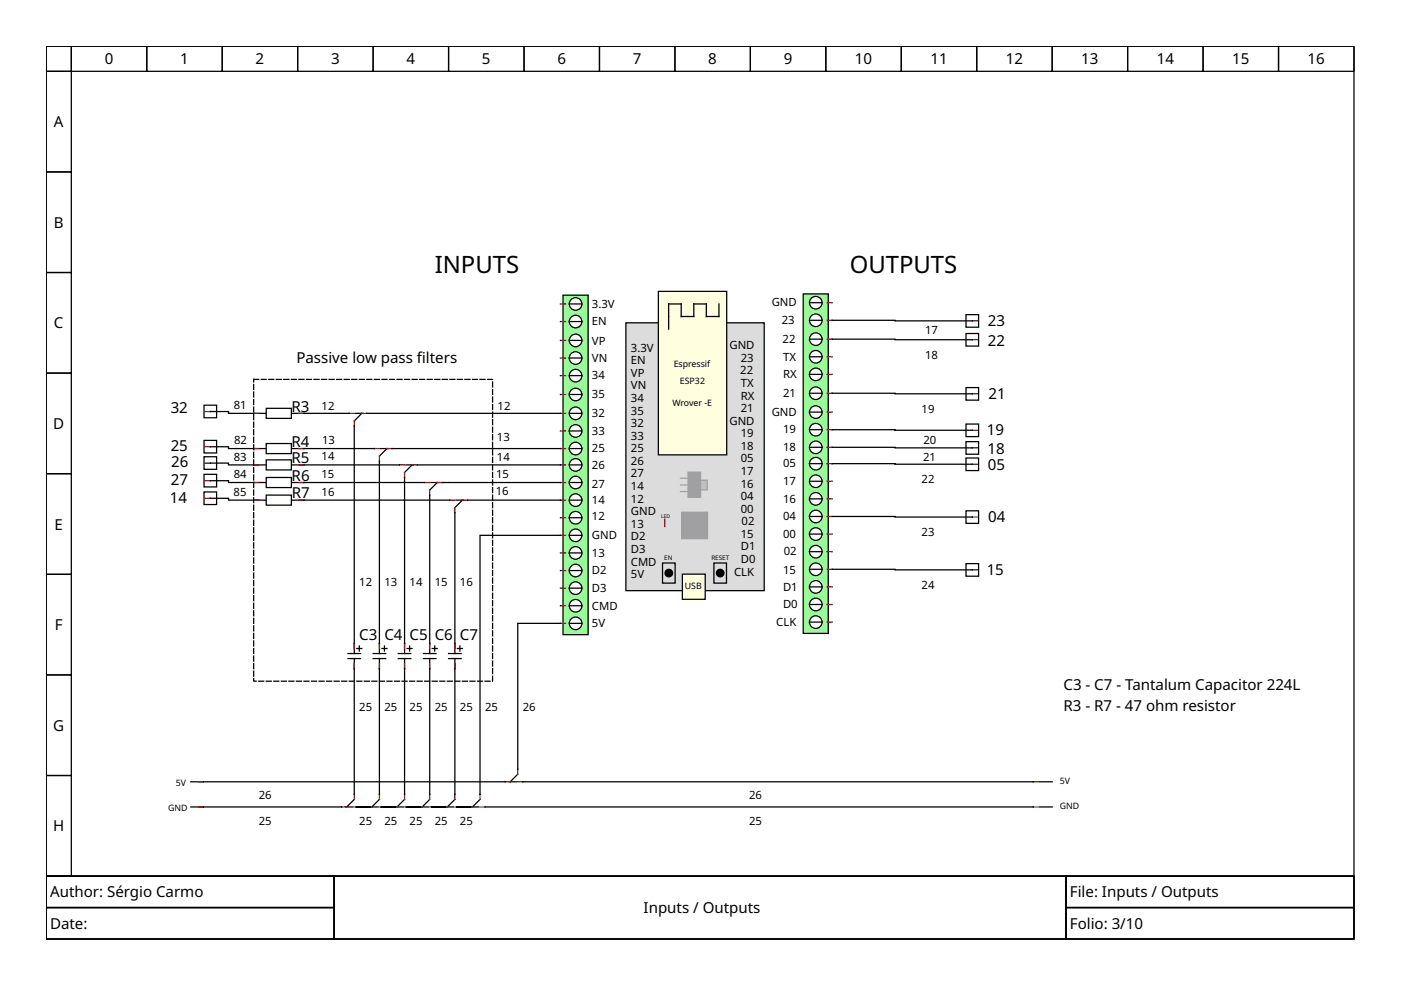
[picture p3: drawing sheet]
<svg xmlns="http://www.w3.org/2000/svg" width="297mm" height="210mm" viewBox="0 0 297 210" stroke-linecap="round" stroke-linejoin="round" font-family="sans-serif">
<g fill="none" stroke="#000" stroke-width=".27">
<path d="M9.8 9.8h277.3v176h-277.3zM9.8 9.8h5.3v5.3h-5.3zM9.8 15.1h5.3v21.4h-5.3zM15.1 9.8h16v5.3h-16zM31.1 9.8h16v5.3h-16zM47.1 9.8h16v5.3h-16zM63.1 9.8h16v5.3h-16zM79.1 9.8h16v5.3h-16zM95.1 9.8h16v5.3h-16zM111.1 9.8h16v5.3h-16zM127.1 9.8h16v5.3h-16zM143.1 9.8h16v5.3h-16z"/>
<path d="M159.1 9.8h16v5.3h-16zM175.1 9.8h16v5.3h-16zM191.1 9.8h16v5.3h-16zM207.1 9.8h16v5.3h-16zM223.1 9.8h16v5.3h-16zM239.1 9.8h16v5.3h-16zM255.1 9.8h16v5.3h-16zM271.1 9.8h16v5.3h-16zM9.8 36.5h5.3v21.3h-5.3zM9.8 57.8h5.3v21.3h-5.3zM9.8 79.1h5.3v21.3h-5.3zM204.8 66.7h2.7v2.7h-2.7z"/>
<path d="M204.8 70.7h2.7v2.7h-2.7zM43.3 85.9h2.6v2.7h-2.6zM43.3 96.8h2.6v2.7h-2.6zM43.3 93.4h2.6v2.6h-2.6zM86 98.6h1.6M87.4 98.6l-1.6 1.6M204.8 89.9h2.7v2.7h-2.7zM204.8 93.6h2.7v2.7h-2.7zM204.8 97.1h2.7v2.7h-2.7zM9.8 100.4h5.3v21.4h-5.3zM43.3 100.6h2.6v2.6h-2.6zM43.3 104.3h2.6v2.7h-2.6z"/>
<path d="M91.4 102.3h1.6M92.7 102.3l-1.6 1.6M9.8 121.8h5.3v21.3h-5.3zM9.8 143.1h5.3v21.3h-5.3zM9.8 164.4h5.3v21.4h-5.3zM40.5 171.1h2.6M40.5 165.8h2.6M89.2 171.1h1.6M91.1 169.5l-1.6 1.6M99.9 171.1h1.6M101.8 169.5l-1.6 1.6M107.9 165.8h1.6"/>
<path d="M109.8 164.2l-1.6 1.6M220.4 171.1h2.7M9.8 185.8h277.3v13.3h-277.3zM9.8 185.8h61v6.6h-61zM9.8 192.4h61v6.7h-61zM70.8 185.8h155.2v13.3h-155.2zM226 185.8h61.1v6.6h-61.1zM226 192.4h61.1v6.7h-61.1z"/>
</g>
<path d="M53.8 80.4h50.6v64h-50.6z" fill="none" stroke="#000" stroke-width=".27" stroke-dasharray="1.1 .5"/>
<g fill="none" stroke="#f00" stroke-width=".27">
<path d="M206.2 68h1M206.2 72h1M43.5 87.3h1.1M43.5 98.2h1.1M43.5 94.7h1.1M84.7 98.6h1.1M87.4 98.6h1M206.2 91.2h1M206.2 95h1M206.2 98.4h1M43.5 101.9h1.1M43.5 105.7h1.1"/>
<path d="M85.8 100.2v1M90 102.3h1.1M91.1 103.9v1.1M92.7 102.3h1.1M42.1 171.1h1M42.1 165.8h1M88.4 171.1h1.1M91.1 168.4v1.1M91.1 171.1h1.1M99.1 171.1h1.1M101.8 171.1h1M101.8 168.4v1.1"/>
<path d="M107.1 165.8h1.1M109.8 165.8h1M109.8 163.1v1.1M219.1 171.1h1.1"/>
</g>
<g fill="none" stroke="#00f" stroke-width=".27">
<path d="M206.2 68h.1M206.2 72h.1M44.6 87.3h.1M44.6 94.7h.1M44.6 98.2h.1M84.7 98.6h.1M88.4 98.6h.1M206.2 91.2h.1M206.2 95h.1M206.2 98.4h.1M44.6 101.9h.1M44.6 105.7h.1"/>
<path d="M85.8 101.2h.1M90 102.3h.1M91.1 105h.1M93.8 102.3h.1M43.1 165.8h.1M43.1 171.1h.1M88.4 171.1h.1M91.1 168.4h.1M92.2 171.1h.1M99.1 171.1h.1M101.8 168.4h.1M102.8 171.1h.1"/>
<path d="M107.1 165.8h.1M109.8 163.1h.1M110.8 165.8h.1M219.1 171.1h.1"/>
</g>
<g fill="#98fb98" stroke="#000" stroke-width=".27">
<path d="M170.3 62.3h5.3v72h-5.3z" fill-rule="evenodd"/>
<path d="M119.4 62.6h5.3v72h-5.3z" fill-rule="evenodd"/>
</g>
<path d="M132.7 68.4h29.3v56.8h-29.3z" fill-rule="evenodd" fill="#dcdcdc" stroke="#000" stroke-width=".27"/>
<path d="M139.6 61.8h14.5v34.6h-14.5z" fill-rule="evenodd" fill="#ffffe0" stroke="#000" stroke-width=".27"/>
<circle cx="173" cy="120.7" r="1.33" fill="#fff" stroke="#000" stroke-width=".27"/>
<circle cx="152.7" cy="121.5" r=".8" fill="#000" stroke="#000" stroke-width=".27"/>
<path d="M145.9 100.1h2.6v5.3h-2.6z" fill-rule="evenodd" fill="#a0a0a4" stroke="#a0a0a4" stroke-width=".27"/>
<circle cx="122" cy="121" r="1.33" fill="#fff" stroke="#000" stroke-width=".27"/>
<path d="M144.5 108.6h5.5v5.6h-5.5z" fill-rule="evenodd" fill="#a0a0a4" stroke="#a0a0a4" stroke-width=".27"/>
<path d="M144.7 121.7h4.8v5.4h-4.8z" fill-rule="evenodd" fill="#ffffe0" stroke="#000" stroke-width=".27"/>
<circle cx="141.8" cy="121.5" r=".8" fill="#000" stroke="#000" stroke-width=".27"/>
<g fill="#fff" stroke="#000" stroke-width=".27">
<circle cx="173" cy="113.2" r="1.33"/>
<circle cx="122" cy="113.5" r="1.33"/>
<circle cx="173" cy="71.9" r="1.33"/>
</g>
<path d="M140.5 119.4h2.6v4.2h-2.6zM151.4 119.4h2.6v4.2h-2.6z" fill="none" stroke="#000" stroke-width=".27"/>
<g fill="#fff" stroke="#000" stroke-width=".27">
<circle cx="122" cy="72.2" r="1.33"/>
<circle cx="122" cy="95.1" r="1.33"/>
<circle cx="173" cy="94.8" r="1.33"/>
<circle cx="173" cy="98.3" r="1.33"/>
<circle cx="122" cy="98.6" r="1.33"/>
<circle cx="173" cy="91.1" r="1.33"/>
<circle cx="122" cy="91.4" r="1.33"/>
<circle cx="122" cy="102.3" r="1.33"/>
<circle cx="173" cy="102" r="1.33"/>
<circle cx="122" cy="106" r="1.33"/>
<circle cx="173" cy="105.8" r="1.33"/>
<circle cx="173" cy="128.2" r="1.33"/>
<circle cx="122" cy="128.4" r="1.33"/>
<circle cx="122" cy="109.8" r="1.33"/>
<circle cx="173" cy="109.5" r="1.33"/>
<circle cx="173" cy="83.4" r="1.33"/>
<circle cx="122" cy="83.6" r="1.33"/>
<circle cx="122" cy="68.2" r="1.33"/>
<circle cx="173" cy="67.9" r="1.33"/>
<circle cx="173" cy="124.4" r="1.33"/>
<circle cx="122" cy="124.7" r="1.33"/>
<circle cx="122" cy="132.2" r="1.33"/>
<circle cx="173" cy="131.9" r="1.33"/>
<circle cx="173" cy="87.4" r="1.33"/>
<circle cx="122" cy="87.6" r="1.33"/>
<circle cx="173" cy="75.6" r="1.33"/>
<circle cx="122" cy="75.9" r="1.33"/>
<circle cx="122" cy="117.2" r="1.33"/>
<circle cx="173" cy="117" r="1.33"/>
<circle cx="173" cy="79.4" r="1.33"/>
<circle cx="122" cy="79.6" r="1.33"/>
</g>
<g fill="none" stroke="#000" stroke-width=".27">
<path d="M120.7 79.6h2.7M120.7 72.2h2.7M120.7 75.9h2.7M120.7 68.2h2.7M171.6 79.4h2.7M171.6 71.9h2.7M171.6 75.6h2.7M171.6 67.9h2.7M120.7 87.6h2.7M120.7 95.1h2.7M120.7 91.4h2.7M120.7 83.6h2.7"/>
<path d="M120.7 98.6h2.7M171.6 87.4h2.7M171.6 94.8h2.7M171.6 91.1h2.7M171.6 83.4h2.7M171.6 98.3h2.7M120.7 117.2h2.7M120.7 106h2.7M120.7 109.8h2.7M120.7 102.3h2.7M120.7 113.5h2.7M171.6 117h2.7"/>
<path d="M171.6 105.8h2.7M171.6 109.5h2.7M171.6 102h2.7M171.6 113.2h2.7M120.7 121h2.7M120.7 124.7h2.7M120.7 132.2h2.7M120.7 128.4h2.7M171.6 120.7h2.7M171.6 124.4h2.7M171.6 131.9h2.7M171.6 128.2h2.7"/>
</g>
<g fill="#fff" stroke="#000" stroke-width=".27">
<circle cx="122" cy="64.4" r="1.33"/>
<circle cx="173" cy="64.2" r="1.33"/>
</g>
<path d="M120.7 64.4h2.7M152.4 64.4v2.7h-2.6v-2.7h-2.7v2.7h-2.7v-2.7h-2.6v5.4M171.6 64.2h2.7" fill="none" stroke="#000" stroke-width=".27"/>
<path d="M148.5 101.8h1.4v2.1h-1.4z" fill-rule="evenodd" fill="#c0c0c0" stroke="#a0a0a4" stroke-width=".27"/>
<path d="M144.3 101.4h1.5M144.3 102.8h1.5M144.3 104.2h1.5" fill="none" stroke="#a0a0a4" stroke-width=".27"/>
<g fill="none" stroke="#f00" stroke-width=".27">
<path d="M118.8 64.4h1.1M118.8 79.6h1.1M118.8 72.2h1.1M118.8 75.9h1.1M118.8 68.2h1.1M175.4 71.9h1M175.4 64.2h1M175.4 67.9h1M175.4 75.6h1M175.4 79.4h1M74 87.6h1.1M75.1 89.2v1.1"/>
<path d="M76.7 87.6h1.1M79.4 95.1h1M80.4 96.7v1.1M82 95.1h1.1M118.8 98.6h1.1M118.8 91.4h1.1M118.8 95.1h1.1M118.8 87.6h1.1M118.8 83.6h1.1M175.4 83.4h1M175.4 94.8h1M175.4 98.3h1"/>
<path d="M175.4 91.1h1M175.4 87.4h1M206.2 83.5h1M95.4 106h1M96.4 107.6v1.1M98 106h1.1M118.8 109.8h1.1M118.8 106h1.1M118.8 117.2h1.1M118.8 113.5h1.1M118.8 102.3h1.1M141 110v1.6"/>
<path d="M175.4 105.8h1M175.4 102h1M175.4 113.2h1M175.4 117h1M175.4 109.5h1M206.2 109.6h1M75.1 136.4v1.1M80.4 136.4v1.1M85.8 136.4v1.1M91.1 136.4v1.1M96.4 136.4v1.1M118.8 128.4h1.1"/>
<path d="M118.8 124.7h1.1M118.8 121h1.1M118.8 132.2h1.1M175.4 131.9h1M175.4 124.4h1M175.4 128.2h1M175.4 120.7h1M206.2 120.8h1M75.1 140.7v1.1M80.4 140.7v1.1M85.8 140.7v1.1M91.1 140.7v1.1"/>
<path d="M96.4 140.7v1.1M72.4 171.1h1.1M75.1 168.4v1.1M75.1 171.1h1.1M77.8 171.1h1M80.4 171.1h1.1M80.4 168.4v1.1M83.1 171.1h1.1M85.8 171.1h1M85.8 168.4v1.1M93.8 171.1h1M96.4 168.4v1.1"/>
<path d="M96.4 171.1h1.1M219.1 165.8h1.1"/>
</g>
<g fill="none" stroke="#00f" stroke-width=".27">
<path d="M118.8 64.4h.1M118.8 68.2h.1M118.8 72.2h.1M118.8 75.9h.1M118.8 79.6h.1M176.4 64.2h.1M176.4 67.9h.1M176.4 71.9h.1M176.4 75.6h.1M176.4 79.4h.1M74 87.6h.1M75.1 90.3h.1"/>
<path d="M77.8 87.6h.1M79.4 95.1h.1M80.4 97.8h.1M83.1 95.1h.1M118.8 83.6h.1M118.8 87.6h.1M118.8 91.4h.1M118.8 95.1h.1M118.8 98.6h.1M176.4 83.4h.1M176.4 87.4h.1M176.4 91.1h.1"/>
<path d="M176.4 94.8h.1M176.4 98.3h.1M206.2 83.5h.1M95.4 106h.1M96.4 108.7h.1M99.1 106h.1M118.8 102.3h.1M118.8 106h.1M118.8 109.8h.1M118.8 113.5h.1M118.8 117.2h.1M176.4 102h.1"/>
<path d="M176.4 105.8h.1M176.4 109.5h.1M176.4 113.2h.1M176.4 117h.1M206.2 109.6h.1M75.1 136.4h.1M80.4 136.4h.1M85.8 136.4h.1M91.1 136.4h.1M96.4 136.4h.1M118.8 121h.1M118.8 124.7h.1"/>
<path d="M118.8 128.4h.1M118.8 132.2h.1M176.4 120.7h.1M176.4 124.4h.1M176.4 128.2h.1M176.4 131.9h.1M206.2 120.8h.1M75.1 141.8h.1M80.4 141.8h.1M85.8 141.8h.1M91.1 141.8h.1M96.4 141.8h.1"/>
<path d="M72.4 171.1h.1M75.1 168.4h.1M76.2 171.1h.1M77.8 171.1h.1M80.4 168.4h.1M81.5 171.1h.1M83.1 171.1h.1M85.8 168.4h.1M86.8 171.1h.1M93.8 171.1h.1M96.4 168.4h.1M97.5 171.1h.1"/>
<path d="M219.1 165.8h.1"/>
</g>
<g fill="none" stroke="#000" stroke-width=".27">
<path d="M75.4 87.6h1.6M76.7 87.6l-1.6 1.6M80.7 95.1h1.6M82 95.1l-1.6 1.6M204.8 82.2h2.7v2.6h-2.7zM53.8 102.3h10.6M96.7 106h1.6M98 106l-1.6 1.6M204.8 108.3h2.7v2.7h-2.7zM204.8 119.5h2.7v2.7h-2.7zM73.8 139.6h2.6M73.8 138.6h2.6"/>
<path d="M75.1 136.4v2.2M75.1 139.6v2.2M75.6 137.5h1.1M76.2 137v1M79.1 139.6h2.7M79.1 138.6h2.7M80.4 136.4v2.2M80.4 139.6v2.2M81 137.5h1M81.5 137v1M84.4 139.6h2.7M84.4 138.6h2.7"/>
<path d="M85.8 136.4v2.2M85.8 139.6v2.2M86.3 137.5h1.1M86.8 137v1M89.8 139.6h2.6M89.8 138.6h2.6M91.1 136.4v2.2M91.1 139.6v2.2M91.6 137.5h1.1M92.2 137v1M95.1 139.6h2.7M95.1 138.6h2.7"/>
<path d="M96.4 136.4v2.2M96.4 139.6v2.2M97 137.5h1M97.5 137v1M73.2 171.1h1.6M75.1 169.5l-1.6 1.6M78.6 171.1h1.6M80.4 169.5l-1.6 1.6M83.9 171.1h1.6M85.8 169.5l-1.6 1.6M94.6 171.1h1.6M96.4 169.5l-1.6 1.6"/>
<path d="M220.4 165.8h2.7"/>
</g>
<path d="M56.4 101.2h5.4v2.2h-5.4z" fill-rule="evenodd" fill="#fff" stroke="#000" stroke-width=".27"/>
<path d="M53.8 102.3h1M63.4 102.3h1" fill="none" stroke="#f00" stroke-width=".27"/>
<path d="M53.8 102.3h.1M64.4 102.3h.1" fill="none" stroke="#00f" stroke-width=".27"/>
<path d="M53.8 98.6h10.6" fill="none" stroke="#000" stroke-width=".27"/>
<path d="M56.4 97.5h5.4v2.1h-5.4z" fill-rule="evenodd" fill="#fff" stroke="#000" stroke-width=".27"/>
<path d="M53.8 98.6h1M63.4 98.6h1" fill="none" stroke="#f00" stroke-width=".27"/>
<path d="M53.8 98.6h.1M64.4 98.6h.1" fill="none" stroke="#00f" stroke-width=".27"/>
<path d="M53.8 87.6h10.6" fill="none" stroke="#000" stroke-width=".27"/>
<path d="M56.4 86.6h5.4v2.1h-5.4z" fill-rule="evenodd" fill="#fff" stroke="#000" stroke-width=".27"/>
<path d="M53.8 87.6h1M63.4 87.6h1" fill="none" stroke="#f00" stroke-width=".27"/>
<path d="M53.8 87.6h.1M64.4 87.6h.1" fill="none" stroke="#00f" stroke-width=".27"/>
<path d="M53.8 95.1h10.6" fill="none" stroke="#000" stroke-width=".27"/>
<path d="M56.4 94h5.4v2.2h-5.4z" fill-rule="evenodd" fill="#fff" stroke="#000" stroke-width=".27"/>
<path d="M53.8 95.1h1M63.4 95.1h1" fill="none" stroke="#f00" stroke-width=".27"/>
<path d="M53.8 95.1h.1M64.4 95.1h.1" fill="none" stroke="#00f" stroke-width=".27"/>
<path d="M53.8 106h10.6" fill="none" stroke="#000" stroke-width=".27"/>
<path d="M56.4 105h5.4v2.1h-5.4z" fill-rule="evenodd" fill="#fff" stroke="#000" stroke-width=".27"/>
<path d="M53.8 106h1M63.4 106h1" fill="none" stroke="#f00" stroke-width=".27"/>
<path d="M53.8 106h.1M64.4 106h.1" fill="none" stroke="#00f" stroke-width=".27"/>
<g fill="none" stroke="#000" stroke-width=".27">
<path d="M176.4 71.9l29.8 .1M176.4 67.9l29.8 .1M44.6 87.3h3.8v.3h5.4M44.6 94.7h3.8v.4h5.4M44.6 98.2h3.8v.4h5.4M64.4 87.6h9.6M64.4 95.1h15M64.4 98.6h20.3M75.1 90.3v46.1M77.8 87.6h41M80.4 97.8v38.6M83.1 95.1h35.7"/>
<path d="M88.4 98.6h30.4M176.4 83.4l29.8 .1M176.4 98.3l29.8 .1M176.4 94.8l29.8 .2M176.4 91.1l29.8 .1M44.6 101.9h3.8v.4h5.4M44.6 105.7h3.8v.3h5.4M64.4 102.3h25.6M64.4 106h31M85.8 101.2v35.2M91.1 105v31.4M93.8 102.3h25"/>
<path d="M96.4 108.7v27.7M99.1 106h19.7M118.8 113.5h-17v54.9M176.4 109.5l29.8 .1M118.8 132.2h-9v30.9M176.4 120.7l29.8 .1M75.1 141.8v26.6M80.4 141.8v26.6M85.8 141.8v26.6M91.1 141.8v26.6M96.4 141.8v26.6M43.1 165.8h64"/>
<path d="M43.1 171.1h29.3M76.2 171.1h2.4h-3.2h2.4M81.5 171.1h2.4h-3.2h2.4M86.8 171.1h2.4h-3.2h2.4M92.2 171.1h2.4h-3.2h2.4M97.5 171.1h2.4h-3.2h2.4M102.8 171.1h116.3M110.8 165.8h108.3"/>
</g>
<g font-size="5.1">
<text x="92.2" y="57.8">INPUTS</text>
<text x="180.2" y="57.8">OUTPUTS</text>
</g>
<g font-size="3.2">
<text x="22.2" y="13.7">0</text>
<text x="38.2" y="13.7">1</text>
<text x="54.2" y="13.7">2</text>
<text x="70.2" y="13.7">3</text>
<text x="86.2" y="13.7">4</text>
<text x="102.2" y="13.7">5</text>
<text x="118.2" y="13.7">6</text>
<text x="134.2" y="13.7">7</text>
<text x="150.2" y="13.7">8</text>
<text x="166.2" y="13.7">9</text>
<text x="181.3" y="13.7">10</text>
<text x="197.3" y="13.7">11</text>
<text x="213.3" y="13.7">12</text>
<text x="229.3" y="13.7">13</text>
<text x="245.2" y="13.7">14</text>
<text x="261.2" y="13.7">15</text>
<text x="277.2" y="13.7">16</text>
<text x="11.4" y="27">A</text>
<text x="11.4" y="48.3">B</text>
<text x="11.4" y="69.6">C</text>
<text x="209.5" y="69.2">23</text>
<text x="62.8" y="77">Passive low pass flters</text>
<text x="88.4" y="77">i</text>
<text x="209.5" y="73.4">22</text>
<text x="36.2" y="87.6">32</text>
<text x="61.8" y="87.3">R3</text>
<text x="209.6" y="84.6">21</text>
<text x="11.3" y="91">D</text>
<text x="36.2" y="95.6">25</text>
<text x="61.8" y="94.8">R4</text>
<text x="209.2" y="92.2">19</text>
<text x="36.3" y="99.1">26</text>
<text x="61.8" y="98.2">R5</text>
<text x="61.8" y="102">R6</text>
<text x="209.4" y="96.2">18</text>
<text x="209.5" y="99.7">05</text>
<text x="36" y="106.6">14</text>
<text x="36.2" y="102.8">27</text>
<text x="61.8" y="105.7">R7</text>
<text x="11.6" y="112.3">E</text>
<text x="209.5" y="110.6">04</text>
<text x="209.2" y="121.8">15</text>
<text x="11.6" y="133.6">F</text>
<text x="76.2" y="135.6">C3</text>
<text x="81.5" y="135.6">C4</text>
<text x="86.8" y="135.6">C5</text>
<text x="92.2" y="135.6">C6</text>
<text x="97.5" y="135.6">C7</text>
<text x="225.5" y="146.3">C3 - C7 - Tantalum Capacitor 224L</text>
<text x="11.3" y="155">G</text>
<text x="225.5" y="150.8">R3 - R7 - 47 ohm resistor</text>
<text x="11.3" y="176.3">H</text>
<text x="10.6" y="190.3">Author: Sérgio Carmo</text>
<text x="226.8" y="190.3">File: Inputs / Outputs</text>
<text x="10.6" y="197">Date:</text>
<text x="136.5" y="193.6">Inputs / Outputs</text>
<text x="226.8" y="197">Folio: 3/10</text>
</g>
<g font-size="2.4">
<text x="125.5" y="65.2">3.3V</text>
<text x="163.6" y="65">GND</text>
<text x="125.5" y="69">EN</text>
<text x="165.8" y="68.7">23</text>
<text x="196.2" y="70.8">17</text>
<text x="125.5" y="73.2">VP</text>
<text x="125.5" y="76.7">VN</text>
<text x="133.8" y="74.6">3.3V</text>
<text x="133.8" y="77.2">EN</text>
<text x="154.7" y="74">GND</text>
<text x="157.1" y="76.7">23</text>
<text x="165.9" y="72.7">22</text>
<text x="166" y="76.4">TX</text>
<text x="196.2" y="76.2">18</text>
<text x="125.5" y="80.4">34</text>
<text x="133.8" y="79.9">VP</text>
<text x="133.8" y="82.6">VN</text>
<text x="157" y="79.4">22</text>
<text x="157.1" y="82">TX</text>
<text x="166" y="80.2">RX</text>
<text x="49.6" y="86.6">81</text>
<text x="68.2" y="86.8">12</text>
<text x="105.5" y="86.8">12</text>
<text x="125.5" y="88.4">32</text>
<text x="125.5" y="84.4">35</text>
<text x="133.8" y="87.9">35</text>
<text x="133.8" y="85.2">34</text>
<text x="157.1" y="87.4">21</text>
<text x="157.1" y="84.7">RX</text>
<text x="163.6" y="88.2">GND</text>
<text x="166" y="84.2">21</text>
<text x="195.4" y="87.5">19</text>
<text x="49.6" y="94.1">82</text>
<text x="68.3" y="94.2">13</text>
<text x="105.4" y="93.5">13</text>
<text x="125.5" y="95.9">25</text>
<text x="125.5" y="92.2">33</text>
<text x="133.8" y="90.6">32</text>
<text x="133.8" y="95.9">25</text>
<text x="133.8" y="93.2">33</text>
<text x="154.7" y="90">GND</text>
<text x="157.1" y="95.4">18</text>
<text x="157.1" y="92.7">19</text>
<text x="166" y="95.6">18</text>
<text x="166" y="91.9">19</text>
<text x="195.8" y="94.2">20</text>
<text x="49.6" y="97.7">83</text>
<text x="49.6" y="101.4">84</text>
<text x="68.1" y="101.4">15</text>
<text x="68.2" y="97.5">14</text>
<text x="105.2" y="101.3">15</text>
<text x="105.4" y="97.7">14</text>
<text x="125.5" y="99.4">26</text>
<text x="133.8" y="101.2">27</text>
<text x="133.8" y="98.6">26</text>
<text x="157.1" y="98">05</text>
<text x="157.1" y="100.7">17</text>
<text x="166" y="99.1">05</text>
<text x="195.7" y="97.7">21</text>
<text x="49.5" y="105.2">85</text>
<text x="68.2" y="105.2">16</text>
<text x="105.1" y="104.8">16</text>
<text x="125.5" y="106.8">14</text>
<text x="125.5" y="103.4">27</text>
<text x="133.8" y="103.9">14</text>
<text x="133.8" y="106.6">12</text>
<text x="157.1" y="106">04</text>
<text x="157.1" y="103.4">16</text>
<text x="166" y="106.6">16</text>
<text x="166" y="102.8">17</text>
<text x="195.4" y="102.4">22</text>
<text x="125.5" y="110.3">12</text>
<text x="133.8" y="109.2">GND</text>
<text x="133.8" y="111.9">13</text>
<text x="157.1" y="108.7">00</text>
<text x="157.2" y="111.4">02</text>
<text x="166" y="110.3">04</text>
<text x="195.4" y="113.6">23</text>
<text x="125.5" y="118">13</text>
<text x="125.5" y="114.3">GND</text>
<text x="133.8" y="114.6">D2</text>
<text x="133.8" y="119.9">CMD</text>
<text x="133.8" y="117.2">D3</text>
<text x="157.1" y="119.4">D0</text>
<text x="157.1" y="114">15</text>
<text x="157.1" y="116.7">D1</text>
<text x="166" y="114">00</text>
<text x="166.2" y="117.8">02</text>
<text x="76.2" y="124.2">12</text>
<text x="81.5" y="124.2">13</text>
<text x="86.8" y="124.2">14</text>
<text x="92.2" y="124.2">15</text>
<text x="97.5" y="124.2">16</text>
<text x="125.5" y="121.8">D2</text>
<text x="125.5" y="125.5">D3</text>
<text x="133.8" y="122.6">5V</text>
<text x="155.6" y="122">CLK</text>
<text x="166" y="121.8">15</text>
<text x="166" y="125.2">D1</text>
<text x="195.4" y="124.8">24</text>
<text x="125.5" y="129.2">CMD</text>
<text x="166" y="129">D0</text>
<text x="125.5" y="133">5V</text>
<text x="164.6" y="132.7">CLK</text>
<text x="76.2" y="150.8">25</text>
<text x="81.5" y="150.8">25</text>
<text x="86.8" y="150.8">25</text>
<text x="92.2" y="150.8">25</text>
<text x="97.5" y="150.8">25</text>
<text x="102.8" y="150.8">25</text>
<text x="110.8" y="150.8">26</text>
<text x="54.8" y="169.5">26</text>
<text x="158.8" y="169.5">26</text>
<text x="54.8" y="174.8">25</text>
<text x="76.2" y="174.8">25</text>
<text x="81.5" y="174.8">25</text>
<text x="86.8" y="174.8">25</text>
<text x="92.2" y="174.8">25</text>
<text x="97.5" y="174.8">25</text>
<text x="158.8" y="174.8">25</text>
</g>
<g font-size="1.9">
<text x="142.8" y="77.8">Espressif</text>
<text x="144.2" y="81.5">ESP32</text>
<text x="142.6" y="86">Wrover -E</text>
<text x="145.2" y="125">USB</text>
<text x="37.3" y="166.6">5V</text>
<text x="224.7" y="166.3">5V</text>
<text x="35.7" y="171.9">GND</text>
<text x="224.7" y="171.6">GND</text>
</g>
<g font-size="1.3">
<text x="140.8" y="118.8">EN</text>
<text x="150.8" y="118.8">RESET</text>
</g>
<text font-size="1.1" x="140.2" y="109.8">LED</text>
<text font-size=".3" x="89.8" y="98.3">_</text>
</svg>
